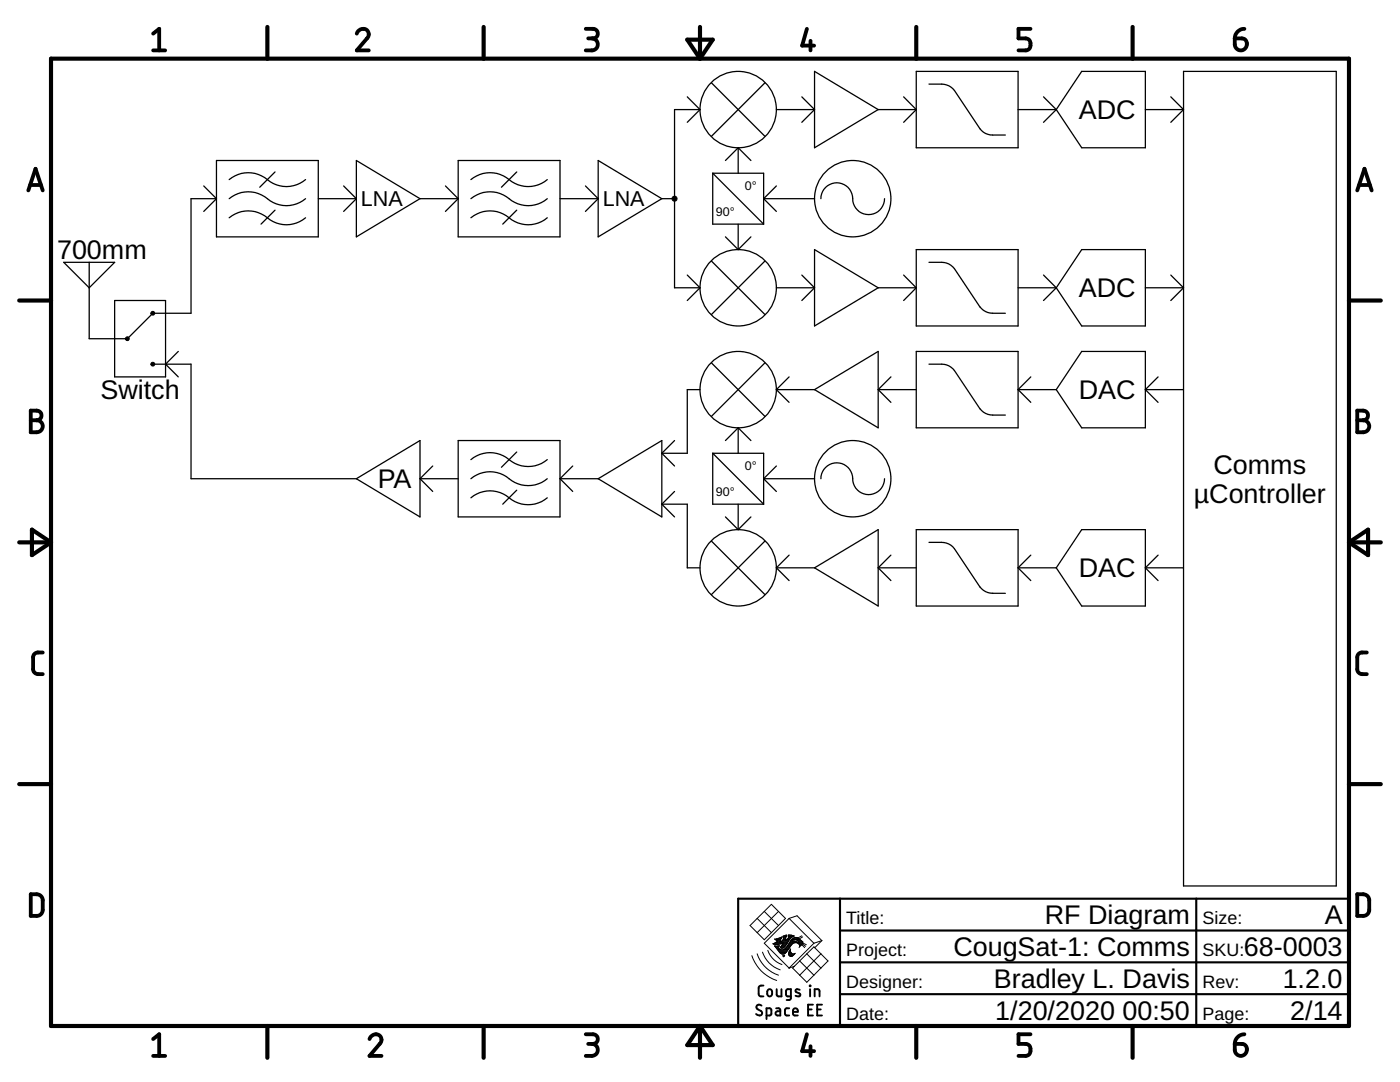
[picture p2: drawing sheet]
<svg xmlns="http://www.w3.org/2000/svg" width="279mm" height="216mm" viewBox="0 0 279 216" stroke-linecap="round" stroke-linejoin="round" font-family="sans-serif">
<g fill="none" stroke="#000" stroke-width=".25">
<path d="M137.2 19.3l2.5 2.6M142 16.5l10.7 10.7M152.7 16.5l-10.7 10.7M160 19.3l2.6 2.6M162.6 14.2l12.7 7.7-12.7 7.6zM180.3 19.3l2.6 2.6M182.9 14.2h20.3v15.3h-20.3zM185.4 16.8h3a3.1 3.1 0 0 1 2.1 1.3l5.1 7.6a3.1 3.1 0 0 0 2.5 1.2h2.5M208.3 19.3l2.5 2.6M215.9 14.2h12.7v15.3h-12.7l-5.1-7.6zM233.7 19.3l2.5 2.6M236.2 14.2h30.5v162.6h-30.5z"/>
<path d="M40.7 37.1l2.5 2.5M43.2 39.6h-5.1v22.9h-7.6l-5.1 5.1h-7.6v-15.3M43.2 39.6l-2.5 2.6M43.2 32h20.3v15.3h-20.3zM45.7 35.8a6.1 6.1 0 0 1 8.2 .5 5.9 5.9 0 0 0 7.1-.5M45.7 39.6a6.1 6.1 0 0 1 8.2 .5 5.9 5.9 0 0 0 7.1-.5M54.9 34.3l-3.1 3.1M63.5 39.6h7.6M68.6 37.1l2.5 2.5M71.1 39.6l-2.5 2.6M71.1 32l12.7 7.6-12.7 7.7zM83.8 39.6h7.6"/>
<path d="M88.9 37.1l2.5 2.5M91.4 39.6l-2.5 2.6M91.4 32h20.4v15.3h-20.4zM94 35.8a6.1 6.1 0 0 1 8.2 .5 5.9 5.9 0 0 0 7-.5M94 39.6a6.1 6.1 0 0 1 8.2 .5 5.9 5.9 0 0 0 7-.5M103.1 34.3l-3 3.1M111.8 39.6h7.6M116.8 37.1l2.6 2.5M119.4 39.6l-2.6 2.6M119.4 32l12.7 7.6-12.7 7.7zM132.1 39.6h2.5M139.7 21.9h-5.1v35.5h5.1"/>
<path d="M139.7 21.9l-2.5 2.5M142.2 34.6h10.2v10.1M142.2 34.6v10.1h10.2M142.2 34.6l10.2 10.1M147.3 29.5v5.1M147.3 29.5l-2.5 2.5M147.3 29.5l2.6 2.5M152.4 39.6h10.2M152.4 39.6l2.5 2.6M154.9 21.9h7.7M154.9 37.1l-2.5 2.5M162.6 21.9l-2.6 2.5"/>
<path d="M163.8 39.6a3.2 3.2 0 0 1 3.5-3.1 3.2 3.2 0 0 1 2.9 3.7 3.2 3.2 0 0 0 3.4 2.6 3.2 3.2 0 0 0 2.9-3.2M175.3 21.9h7.6M182.9 21.9l-2.6 2.5M203.2 21.9h7.6M210.8 21.9l-2.5 2.5M228.6 21.9h7.6M236.2 21.9l-2.5 2.5M12.7 52.3h10.2l-5.1 5.1zM22.9 60h10.1v15.2h-10.1zM45.7 43.5a6.1 6.1 0 0 1 8.2 .4 5.9 5.9 0 0 0 7.1-.4M54.9 41.9l-2.8 2.8M94 43.5a6.1 6.1 0 0 1 8.2 .4 5.9 5.9 0 0 0 7-.4"/>
<path d="M103.1 41.9l-2.8 2.8M137.2 54.9l2.5 2.5M139.7 57.4l-2.5 2.6M142 52.1l10.7 10.7M144.8 47.3l2.5 2.5M147.3 44.7v5.1M149.9 47.3l-2.6 2.5M152.7 52.1l-10.7 10.7M154.9 57.4h7.7M160 54.9l2.6 2.5M162.6 57.4l-2.6 2.6M162.6 49.8l12.7 7.6-12.7 7.6z"/>
<path d="M175.3 57.4h7.6M180.3 54.9l2.6 2.5M182.9 57.4l-2.6 2.6M182.9 49.8h20.3v15.2h-20.3zM185.4 52.3h2.5a3.1 3.1 0 0 1 2.6 1.3l5.1 7.6a3.2 3.2 0 0 0 2.5 1.3h2.5M203.2 57.4h7.6M208.3 54.9l2.5 2.5M210.8 57.4l-2.5 2.6M215.9 49.8h12.7v15.2h-12.7l-5.1-7.6zM228.6 57.4h7.6M233.7 54.9l2.5 2.5M236.2 57.4l-2.5 2.6"/>
<path d="M30.5 72.7h7.6v22.8h33M35.6 70.1l-2.6 2.6 2.6 2.5M139.7 77.7h-2.5v12.7h-5.1M142 72.4l10.7 10.7M152.7 72.4l-10.7 10.7M154.9 77.7h7.7M154.9 77.7l2.6 2.6M157.5 75.2l-2.6 2.5M162.6 77.7l12.7-7.6v15.3zM175.3 77.7h7.6M175.3 77.7l2.5 2.6M177.8 75.2l-2.5 2.5"/>
<path d="M182.9 70.1h20.3v15.3h-20.3zM185.4 72.7h2.5a3.1 3.1 0 0 1 2.6 1.2l5.1 7.7a3.2 3.2 0 0 0 2.5 1.2h2.5M203.2 77.7h7.6M203.2 77.7l2.5 2.6M205.7 75.2l-2.5 2.5M215.9 70.1h12.7v15.3h-12.7l-5.1-7.7zM228.6 77.7h7.6M228.6 77.7l2.5 2.6M231.1 75.2l-2.5 2.5M71.1 95.5l12.7-7.6v15.2zM83.8 95.5h7.6M83.8 95.5l2.6 2.6"/>
<path d="M86.4 93l-2.6 2.5M91.4 87.9h20.4v15.2h-20.4zM94 91.7a6 6 0 0 1 8.2 .4 6 6 0 0 0 7-.4M94 95.5a6 6 0 0 1 8.2 .4 6 6 0 0 0 7-.4M94 99.3a6 6 0 0 1 8.2 .4 6 6 0 0 0 7-.4M103.1 90.2l-3 3M103.1 97.8l-2.8 2.8M111.8 95.5h7.6M111.8 95.5l2.5 2.6M114.3 93l-2.5 2.5M119.4 95.5l12.7-7.6v15.2zM132.1 90.4l2.5 2.6"/>
<path d="M134.6 98.1l-2.5 2.5M134.6 87.9l-2.5 2.5M142.2 90.4v10.2h10.2M142.2 90.4h10.2v10.2M142.2 90.4l10.2 10.2M147.3 85.4v5M147.3 85.4l-2.5 2.5M147.3 85.4l2.6 2.5M152.4 95.5h10.2M152.4 95.5l2.5 2.6M154.9 93l-2.5 2.5M163.8 95.5a3.2 3.2 0 0 1 3.5-3.1 3.2 3.2 0 0 1 2.9 3.6 3.2 3.2 0 0 0 3.4 2.7 3.2 3.2 0 0 0 2.9-3.2"/>
<path d="M132.1 100.6h5.1v12.7h2.5M132.1 100.6l2.5 2.5M142 108l10.7 10.6M144.8 103.1l2.5 2.6M147.3 100.6v5.1M149.9 103.1l-2.6 2.6M152.7 108l-10.7 10.6M154.9 113.3h7.7M154.9 113.3l2.6 2.5M157.5 110.8l-2.6 2.5M162.6 113.3l12.7-7.6v15.2zM175.3 113.3h7.6"/>
<path d="M175.3 113.3l2.5 2.5M177.8 110.8l-2.5 2.5M182.9 105.7h20.3v15.2h-20.3zM185.4 108.2h2.5l1 .2a2.96 2.96 0 0 1 1.6 1.1l5.1 7.6a3.2 3.2 0 0 0 2.5 1.3h2.5M203.2 113.3h7.6M203.2 113.3l2.5 2.5M205.7 110.8l-2.5 2.5M215.9 105.7h12.7v15.2h-12.7l-5.1-7.6zM228.6 113.3h7.6M228.6 113.3l2.5 2.5M231.1 110.8l-2.5 2.5"/>
<circle cx="147.3" cy="21.9" r="7.6"/>
<circle cx="170.2" cy="39.6" r="7.6"/>
<circle cx="147.3" cy="57.4" r="7.6"/>
<circle cx="147.3" cy="77.7" r="7.6"/>
<circle cx="170.2" cy="95.5" r="7.6"/>
<circle cx="147.3" cy="113.3" r="7.6"/>
</g>
<g fill="#000" stroke="#000" stroke-width=".2">
<path d="M25.1 67.4a.38 .38 0 0 1 .6-.1 .38 .38 0 0 1-.1 .6 .38 .38 0 0 1-.6-.3l.4-.1 .1 .1-.1 .1-.4-.1z" fill-rule="evenodd"/>
<path d="M30.2 62.3a.38 .38 0 0 1 .6-.1 .38 .38 0 0 1-.2 .6 .38 .38 0 0 1-.5-.3l.4-.1 .1 .1-.1 .1-.4-.1z" fill-rule="evenodd"/>
<path d="M30.2 72.5a.38 .38 0 0 1 .6-.1 .38 .38 0 0 1-.2 .6 .38 .38 0 0 1-.5-.3l.4-.2 .1 .2-.1 .1-.4-.1z" fill-rule="evenodd"/>
<circle cx="134.6" cy="39.6" r=".51"/>
</g>
<g fill="none" stroke="#000" stroke-width=".83">
<path d="M10.2 11.7h259v193h-259zM53.4 5.4v6.3M96.5 5.4v6.3M137.2 7.9h5l-2.5 3.8zM139.7 5.4v6.3M182.9 5.4v6.3M226 5.4v6.3M3.8 60h6.4M269.2 60h6.4M3.8 108.2h6.4M6.4 105.7l3.8 2.5-3.8 2.6zM269.2 108.2h6.4"/>
<path d="M269.2 108.2l3.8-2.5v5.1zM3.8 156.5h6.4M269.2 156.5h6.4M53.4 204.7v6.4M96.5 204.7v6.4M139.7 204.7v6.4M139.7 204.7l2.5 3.8h-5zM182.9 204.7v6.4M226 204.7v6.4"/>
</g>
<g fill="none" stroke="#000" stroke-width=".76">
<path d="M30.6 6.7l1.2-.9v4.3M30.6 10.1h2.4M71.2 6.7a1.18 1.18 0 0 1 1.6-.9 1.18 1.18 0 0 1 .6 1.7l-2.2 2.6h2.4M116.9 5.8h1.4a.95 .95 0 0 1 1 .9 .95 .95 0 0 1-1 1h-.9M118.1 7.7a1.2 1.2 0 0 1 1.2 1.2 1.2 1.2 0 0 1-1.2 1.2h-1.2M161 5.8l-.9 3.3h2.4M161.8 8.1v2M205.7 5.8h-2.4v1.9h1.4a1.22 1.22 0 0 1 1 1.2 1.22 1.22 0 0 1-1 1.2h-1.4M246.4 7.7h1.5a1.2 1.2 0 0 1 .9 1.3 1.2 1.2 0 0 1-1.2 1 1.2 1.2 0 0 1-1.2-1.1zM248.3 5.8a1.92 1.92 0 0 0-1.9 1.9M5.7 38l1.4-4.3 1.4 4.3M6 36.9h2.2"/>
<path d="M270.9 38l1.4-4.3 1.4 4.3M271.2 36.9h2.2M6.1 81.9h1.2a.96 .96 0 0 1 1 1 .96 .96 0 0 1-1 1 1.2 1.2 0 0 1 1.2 1.2 1.2 1.2 0 0 1-1.2 1.2h-1.2zM6.1 83.9h1.2M270.9 81.9h1.2a.96 .96 0 0 1 .9 1 .96 .96 0 0 1-.9 1 1.2 1.2 0 0 1 1.2 1.2 1.2 1.2 0 0 1-1.2 1.2h-1.2zM270.9 83.9h1.2M8.5 130.2a1.65 1.65 0 0 0-1.6 .3l-.3 .6v2.4l.3 .7a1.71 1.71 0 0 0 1.6 .3M272.8 130.2a1.65 1.65 0 0 0-1.7 .3l-.2 .6v2.7l.2 .4a1.71 1.71 0 0 0 1.7 .3M6.1 178.4a2.43 2.43 0 0 1 2 .3l.3 .4 .1 .5v2.2l-.4 .7a2.35 2.35 0 0 1-2 .3zM270.9 178.4a2.43 2.43 0 0 1 1.9 .3l.3 .4 .2 .5-.1 2.2-.4 .7a2.35 2.35 0 0 1-1.9 .3zM30.6 207.3l1.2-.9v4.3M30.6 210.7h2.4"/>
<path d="M73.7 207.3a1.18 1.18 0 0 1 1.6-.9 1.18 1.18 0 0 1 .6 1.7l-2.2 2.6h2.4M116.9 206.4h1.4a.96 .96 0 0 1 1 .9 .96 .96 0 0 1-1 1h-.9M118.1 208.3a1.2 1.2 0 0 1 1.2 1.2 1.2 1.2 0 0 1-1.2 1.2h-1.2M161 206.4l-.9 3.3h2.4M161.8 208.8v1.9M205.7 206.4h-2.4v1.9h1.4a1.22 1.22 0 0 1 1 1.2 1.22 1.22 0 0 1-1 1.2h-1.4M246.4 208.3h1.5a1.2 1.2 0 0 1 .9 1.3 1.2 1.2 0 0 1-1.2 1.1 1.2 1.2 0 0 1-1.2-1.2zM248.3 206.4a1.95 1.95 0 0 0-1.9 1.9"/>
</g>
<path d="M167.6 179.3v25.4M238.7 179.3v25.4M269.2 179.3h-121.9v25.4M167.6 198.4h101.6M167.6 192h101.6M167.6 185.7h101.6" fill="none" stroke="#000" stroke-width=".42"/>
<g fill="none" stroke="#000" stroke-width=".2">
<path d="M150.1 190.7a7.7 7.7 0 0 0 4.9 4.9M151.1 190.3a6.7 6.7 0 0 0 4.3 4.3M151.1 183.3l-1.4 1.4 2.8 2.8 2.9-2.8M151.1 183.3l2.8 2.8M152.2 190a5.6 5.6 0 0 0 3.5 3.5M152.5 181.9l1.4-1.5 2.9 2.9-1.4 1.4M152.5 181.9l-1.4 1.4M152.5 181.9l2.9 2.8M153.2 189.6a4.6 4.6 0 0 0 2.9 2.9M154.3 188.3h1.7M154.5 188.4h1M154.6 188.2h2.5"/>
<path d="M154.7 188.9h.7M154.7 187.5h1.1M154.8 189h.5M154.8 188h2.4M154.9 189.1h.4M154.9 187.6h.8M155 187.3h.9M155 189.2h.4M155 187.9h.7M155.1 189.4h.5M155.1 187.7h.6M155.1 187.8h.6"/>
<path d="M155.2 189.5h.6M155.2 188.8h.3M155.2 189.6h2M155.3 189v.1M155.3 189.7h1.8M155.4 181.9l-4.3 4.2M155.4 187.2h.6M155.4 188.9l.2-.2-1 .1 .9 1.1M155.4 188.9l-.1 .1M155.4 189.8h1.7M155.5 189.9h1.5M155.5 189.9l.5 .5 .6-.1"/>
<path d="M155.6 190.1h1.3M155.7 187.1h.3M155.7 187.9h1.6M155.7 190.2h1M155.7 187.6v.4M155.7 189h.8M155.8 189.1h.6M155.9 188.9l-.2 .1 .1 .1M155.9 188.9h.7M155.9 190.3h.7M155.9 187h.1M156 187l-1.4 .4 .6 .3-1 .6 .8 .2 1.3-.3-.3 .5"/>
<path d="M156 187v.3l-.3 .3M156 188.8h.7M156 188.7l-.1 .2M156 187.8h1.4M156 188.6h.8M156.1 188.5h.8M156.1 187.7h1.3M156.2 188.4h.8M156.2 187.6l-.5 .4M156.2 188.3h.9M156.2 187.6h.6M156.3 186.9h.7"/>
<path d="M156.3 190.8h.2M156.3 187.1h.5M156.3 187h.5M156.3 187.5h.5M156.4 187.3h.4M156.4 190.9h.1M156.4 189.5h.9M156.4 187.2h.4M156.4 186.8h.6M156.5 190.8l-.1 .1M156.6 190.6h.1M156.6 189.4h.8"/>
<path d="M156.6 190.6l-.4 .1 .2 .2M156.6 190.6l-.1 .2M156.7 189.2h.8M156.8 186.6h.2M156.8 189.1h.7M156.9 187.6h.6M157 189h.6M157 189a.92 .92 0 0 1-1.7 .1M157 186.9h-.2v.3M157 186.9v-.3l-.7 .2v.4l.1-.1-.2 .5M157 188.9h.7M157 187.5h.6"/>
<path d="M157.1 188.8h.7M157.2 187.3h.5M157.2 189.7l-.6 .6M157.2 188.6h.7M157.3 187.2h.5M157.3 188.5h.7M157.3 186.8h1.1M157.3 186.6h.7M157.3 189.5l-.1 .2M157.4 188.4h.7M157.4 187.1h.5M157.4 190.4l.2 .4"/>
<path d="M157.4 190.4h1.1M157.4 190.3h.7M157.4 190.2h.5M157.4 187l-.1-.4 1.2 .2a3 3 0 0 0-1.6 1.8l-.6 .6-.5-.1M157.4 187l-.6 .6v-.4M157.4 187h.7M157.4 190.5h1M157.4 190.1h.4M157.4 188.3h.8M157.5 186.9h.8M157.5 183.3l4.9 4.9M157.5 183.3l-5 4.9 5 5"/>
<path d="M157.5 183.3l1.6-.6 4.9 5M157.5 189.9h.3M157.5 190.6h.8M157.5 188.2h1M157.5 189.8h.3M157.6 189.7h.1M157.6 188h1.5M157.6 189.6l.2-.2-.1 .3M157.6 189.6l-.2 .8M157.6 189.6h.1M157.6 190.8h.5M157.6 187.9h1.4"/>
<path d="M157.7 189.5h.1M157.7 188.9l-.4 .6M157.7 189.7l.1 .4M157.7 187.8h1M157.7 187.8l-.7 1.2M157.7 187.8a1.15 1.15 0 0 1 2.1-.2l.2 .2M157.8 187.7h.4M157.8 190.1l.3 .2h.5M157.9 187.6h.4M158 187.5h.6M158.1 188.4l-.4 .5M158.1 187.3h1.4"/>
<path d="M158.3 187.2h1M158.5 190.4l-.5 .4h-.4M158.5 187.1h.6M158.6 190.3l.1-.1-.2 .2M158.6 190.3h.1M158.7 187.5h.9M159 187.6l.2 .1M159 187.6l-.4-.1-.5 .3h.6l.4 .2M159 187.6h.8M159.1 188l.2 .2M159.2 187.7h.7M159.2 188.2h.1"/>
<path d="M159.2 187.7l.2 .3M159.3 187.8h.8M159.3 188.2l-.6-.1-.6 .3M159.3 188.2h.1M159.3 188.3h.8M159.3 187.9h.9M159.4 188h.8M159.4 188v.2h-.1l.2 .2M159.4 188.2h.8M159.5 188.4h.5M159.5 188.4l.1 .3M159.5 188.5h.5"/>
<path d="M159.6 188.9l-.1 .2M159.6 188.6h.2M159.6 188.9h.1M159.6 191.7l2.8 2.9M159.6 188.8h.1M159.6 188.7v.2M160 188.5l.6 .6M160 186.7l-.8 .5M160 187.8l.2 .1M160.1 188.3l.7 .5M160.1 188.3l-.5 .6M160.2 188.2l.7 .3"/>
<path d="M160.2 186.9l-.7 .5M160.2 187.9l-.1 .4M161 190.3l-2.8 2.9 2.8 2.8 1.4-1.4M161 190.3l1.4-1.4 2.8 2.8-1.4 1.5M161 190.3l2.8 2.9M162.4 188.2l-4.9 5 1-.4M163.8 193.2l-1.4 1.4M163.8 190.3l-4.2 4.3M164 187.7l-1.6 .5M164 187.7l-1.4 1.4"/>
</g>
<g fill="none" stroke="#000" stroke-width=".38">
<path d="M152.4 196.7h-.7l-.3 .4 .1 1.5 .2 .2h.7M153.2 197.5l.5-.1a.81 .81 0 0 1 0 1.4h-.3l-.2-.3zM155 197.4v1.2l.4 .2h.6v-1.4M157.8 198.8h-.7l-.2-.2v-.9l.2-.3h.7v1.8l-.2 .3h-.6M159.6 197.5l-.7-.1-.2 .4 1 .5v.4a.75 .75 0 0 1-.9 0M161.6 196.7l.1 .1zM161.7 197.4v1.4M162.6 198.8v-1.4l.8 .1 .2 1.3M152 200.7a.54 .54 0 0 0-.8-.1 .54 .54 0 0 0 0 .8l.7 .3a.54 .54 0 0 1 0 .9 .54 .54 0 0 1-.8-.1l-.2-.2M153 202.6h.7l.2-.2v-1l-.2-.2h-.7v2.1M154.9 201.2h.6l.2 .2v1.2h-.5a.42 .42 0 0 1-.4-.4 .42 .42 0 0 1 .4-.4h.5M157.5 201.2h-.6l-.2 .3 .1 1 .7 .1"/>
<path d="M158.3 201.9h.9a.5 .5 0 0 0-.3-.7 .5 .5 0 0 0-.6 .5l.1 .8 .8 .1M161.3 201.4h.7M162.2 200.5h-.9v2.1h.9M163.1 201.4h.7M164 200.5h-.9v2.1h.9"/>
</g>
<g font-size="5.4">
<text x="215.3" y="23.8">ADC</text>
<text x="11.4" y="51.7">700mm</text>
<text x="215.3" y="59.3">ADC</text>
<text x="20.1" y="79.6">Switch</text>
<text x="215.3" y="79.6">DAC</text>
<text x="242.2" y="94.6">Comms</text>
<text x="75.4" y="97.4">PA</text>
<text x="238.2" y="100.3">µController</text>
<text x="215.3" y="115.2">DAC</text>
<text x="208.5" y="184.4">RF Diagram</text>
<text x="264.4" y="184.4">A</text>
<text x="190.3" y="190.8">CougSat-1: Comms</text>
<text x="248.2" y="190.8">68-0003</text>
<text x="198.4" y="197.1">Bradley L. Davis</text>
<text x="256" y="197.1">1.2.0</text>
<text x="198.6" y="203.5">1/20/2020</text>
<text x="224" y="203.5">00:50</text>
<text x="257.5" y="203.5">2/14</text>
</g>
<g font-size="4.3">
<text x="72" y="41.2">LNA</text>
<text x="120.3" y="41.2">LNA</text>
</g>
<g font-size="3.6">
<text x="168.9" y="184.4">Title:</text>
<text x="240" y="184.4">Size:</text>
<text x="168.9" y="190.8">Project:</text>
<text x="240" y="190.8">SKU:</text>
<text x="168.9" y="197.1">Designer:</text>
<text x="240" y="197.1">Rev:</text>
<text x="168.9" y="203.5">Date:</text>
<text x="240" y="203.5">Page:</text>
</g>
<g font-size="2.5">
<text x="148.7" y="38">0°</text>
<text x="142.9" y="43.1">90°</text>
<text x="148.7" y="93.9">0°</text>
<text x="142.9" y="99">90°</text>
</g>
</svg>
